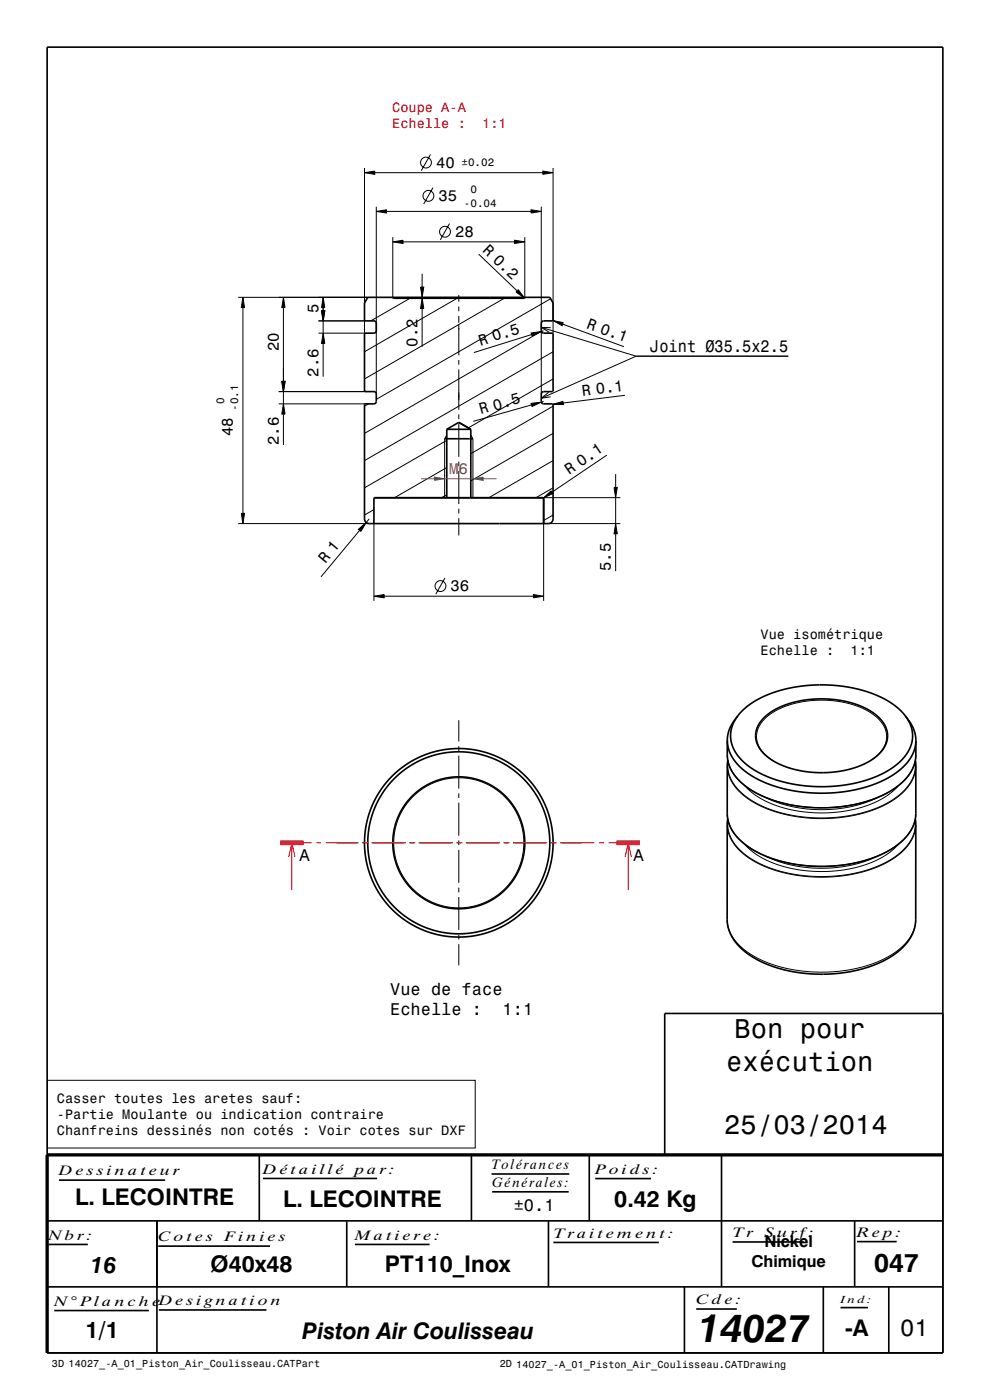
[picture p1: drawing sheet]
<svg xmlns="http://www.w3.org/2000/svg" width="210mm" height="297mm" viewBox="0 0 210 297" stroke-linecap="round" stroke-linejoin="round" font-family="sans-serif">
<g fill="none" stroke="#000" stroke-width=".21">
<path d="M77.3 36.6l2.2-.3v.7zM77.3 35.6v35.2M79.5 36.6h35.6M91.3 32.8l-1.9 3.4M91.8 39.8l-1.9 3.5M115.1 36.3l2.2 .3-2.2 .4zM117.3 35.6v35.2M79.8 44.8l2.2-.3v.7zM79.8 43.9v39.7M82 44.8h30.6M83.3 51.3l2.2-.3v.7zM83.3 50.3v12.8"/>
<path d="M85.5 51.3h23.6M89.5 58.1v2.8M95.4 47.4l-2 3.5M109.1 51l2.2 .3-2.2 .4zM111.3 50.3v12.8M112.6 44.5l2.2 .3-2.2 .4zM114.8 43.9v39.7M50.5 63.1h27.5M51.5 63.1l.4 2.1h-.7zM51.5 65.2v43.7M60.1 63.1l.4 2.1h-.7zM60.1 65.2v15.7"/>
<path d="M67.5 70.7h9.9M67.5 68.1h9.9M68.2 65.9h.7l-.4 2.2zM68.5 70.7l.4 2.1h-.7zM68.5 63.1l.4 2.1h-.7zM68.5 63.1v2.8M68.5 68.1v2.6M68.5 72.8v7.1M87 63.3l-8.3 4.8M89.2 60.9h.7l-.4 2.2zM89.5 63.3l.4 2.1h-.7zM89.5 63.1v.2"/>
<path d="M89.5 65.4v8.2M97 63.3l-19.7 11.3M97.3 62.6v1.4M97.3 65v1M97.3 67v1.5M97.3 68.9v6.5M97.3 76.4v1M97.3 78.4v8.5M107 63.3l-29.7 17.1M114.8 70.3l-37.5 21.6M116.8 63.4l-37 21.3M117.3 74.6l-40 23.1"/>
<path d="M59.1 83.1h18.3M59.1 85.7h18.3M59.8 80.9h.7l-.4 2.2zM60.1 85.7l.4 2.1h-.7zM60.1 83.1v2.6M60.1 87.8v6.6M78.2 85.7l-.9 .5M94.8 99.2l-11.1 6.4M94.8 93.4l-17.5 10.1M94.8 92.3l-.5 .8v12.5M97.3 87.9v1M97.3 89.9v7"/>
<path d="M97.3 97.9v1M97.3 99.9v7M99.9 92.3l.4 .8v12.5M117.3 97.7l-13.6 7.9M117.3 91.9l-17.4 10.1M117.3 86.2l-17.4 10M117.3 80.4l-18 10.4M50.5 111.1h27.8M51.2 108.9h.7l-.4 2.2zM76 112.3l1.7-1.5-1.1 1.9zM76.3 112.5l-8.2 9.9M78.3 110.1l-.6 .7"/>
<path d="M79.3 108.1l-2 1.2M79.3 111.1v16.4M79.3 105.7h36M94.8 105l-1.1 .6M97.3 107.9v1M97.3 109.9v3.7M115.2 105.6h16.4M115.3 111.1v16.4M116.3 111.1h15.3M117.3 109.3l-2 1.1M117.3 103.5l-3.6 2.1M130.2 103.4h.7l-.3 2.2z"/>
<path d="M130.6 111.1l.3 2.1h-.7zM130.6 100.6v2.8M130.6 105.6v5.5M130.6 113.2v8M79.3 126.5l2.2-.4v.7zM81.5 126.5h31.6M94.4 122.6l-2 3.5M113.1 126.1l2.2 .4-2.2 .3zM97.3 152.8v4.5M97.3 158.3v1M71.3 178.8h4.5M76.8 178.8h1"/>
<path d="M78.8 178.8h7M86.8 178.8h1M88.8 178.8h7M96.8 178.8h1M97.3 160.3v7M97.3 168.3v1M97.3 170.3v7M97.3 178.3v1M98.8 178.8h7M106.8 178.8h1M108.8 178.8h7M116.8 178.8h1"/>
<path d="M118.8 178.8h4.5M154.3 174.9l.4 2.2 1 2 1.8 1.9 2.5 1.7 2.8 1.4 3.5 1.1 3.8 .7 3.7 .2 4-.2 3.9-.6 3.5-1 3.1-1.4 2.6-1.7 1.8-2 1.2-2.1 .4-2.2M154.3 172.6l.3 2.1 1 2 1.9 2 2.5 1.7 2.8 1.4 3.5 1 3.8 .7 3.7 .3 4-.2 3.9-.6 3.5-1 2.9-1.3 2.6-1.7 1.9-2 1.2-2.1 .5-2.3M154.3 160.1l.3 2.1 1.1 2 1.6 1.9 2.7 1.9 3 1.4 3.6 1.1 3.3 .6 4.2 .2 4-.2 3.6-.5 3.7-1.2 2.9-1.3 2.6-1.7 1.9-2 1.1-2.1 .4-2.1M154.3 162.5l.4 2.2 1.1 2 1.7 1.8 2.5 1.8 3 1.4 3.6 1.1 3.8 .6 3.7 .3 4-.2 3.8-.7 3.5-1 2.9-1.4 2.6-1.7 1.9-1.9 1.1-2.2 .4-2.1M154.4 174l.1 2.2 1 2.3 1.7 2 2.6 1.9 3 1.5 3.4 1.1 3.6 .7 4.2 .3 4-.2 4.3-.8 3.4-1.1 3.1-1.4 2.4-1.8 1.7-2 .7-1.2 .4-1.3 .1-2.2M154.4 161.5l.1 2.1 .3 1.1 .6 1.3 1.7 2 2.3 1.8 3 1.5 3.6 1.2 4 .8 4.3 .2 3.7-.2 4.1-.7 3.5-1 3.2-1.6 2.4-1.7 1.8-2.2 .6-1.1 .4-1.2 .1-2.2M158 179.1l1.2 1.2 1.5 1.1 1.8 1 1.9 .9 2.5 .7 2.3 .5 4.9 .4 2.8-.1 2.4-.3 2.4-.5 2.4-.7 2-.9 1.7-1 1.5-1.1 1.3-1.2M158 166.7l1.3 1.3 1.6 1.1 1.9 1.1 1.9 .7 4.3 1.1 4.9 .5 4.9-.4 2.4-.4 2.5-.7 2.2-.9 1.9-1.1 1.5-1.1 1.3-1.2M162.7 169.3l2.6 1.1 2.7 .7 3.1 .5 3.2 .2 3.3-.2 3.1-.5 2.9-.8 2.3-1M164 161.4l-2.1-1.7-.8-1.1-.4-1.1-.2-1.1 .1-1.1 .4-1.1 .6-1 1-1 1.1-.9 3-1.5 3.6-.9 3.7-.4 4.2 .4 3.6 .9 2.9 1.4 1 .8 1.1 1.1 .8 1.1 .3 1 .2 1.1-.2 1.1-.5 1.2-.7 1.1-2.1 1.7M97.3 180.3v7"/>
<path d="M97.3 188.3v1M97.3 190.3v7M97.3 198.3v1M154.2 195l.4 2.3 1.1 2 1.8 1.8 2.4 1.8 3.1 1.4 3.5 1.1 3.8 .6 3.8 .2 3.9-.2 3.9-.6 3.5-1.1 2.9-1.3 2.5-1.7 1.9-2 1.2-2.1 .3-2.1M162.7 181.7l2.4 1 2.9 .8 2.8 .5 3.3 .2 3-.1 3.3-.5 3-.8 2.5-1.1M97.3 200.3v4.5M10.1 229.2h90.7v14.3h-90.7z"/>
<circle cx="90.4" cy="34.5" r="1.15"/>
<circle cx="90.9" cy="41.5" r="1.15"/>
<circle cx="94.4" cy="49.2" r="1.15"/>
<circle cx="93.4" cy="124.3" r="1.15"/>
<circle cx="97.3" cy="178.8" r="13.8"/>
</g>
<g fill="none" stroke="#000" stroke-width=".35">
<path d="M10 10h190v277h-190zM78 63.1h38.6l.7 1.2v3.7l-2.2 .1-.3 .4v1.7l.2 .4 .3 .1 2 .1v12.2l-2.2 .1-.3 .4v1.7l.2 .4 .3 .1 2 .1v24.3l-.3 .7-.7 .3h-38l-.7-.3-.3-.7v-24.3l2-.1 .4-.2 .1-.3v-1.6l-.2-.4-2.3-.2v-12.2l2-.1 .4-.2 .1-.3v-1.6l-.2-.4-2.3-.2v-3.7zM83.3 63.1l.2 .2h27.6l.2-.2M94.3 93.1h6M94.8 91.1v14.5M94.8 91.1l2.5-1.5 2.6 1.5M94.8 91.1h5.1M99.9 91.1v14.5M79.3 111.1l.1-5.5h35.8l.1 5.5M154.3 157.1l.3 2.1 1.2 2.1 1.7 1.9 2.5 1.7 3.3 1.5 3.3 1 3.5 .6 4 .3 4-.2 3.3-.6 3.6-1 3.1-1.3 2.6-1.7 2-2 1.1-2 .4-1.2 .1-1.2M154.3 157.1v3a8.6 8.6 0 0 0 4.4 7.1 29.9 29.9 0 0 0 19.8 3.9 22.8 22.8 0 0 0 13.4-5.6 7.8 7.8 0 0 0 2.4-5.3v-3.1M156.5 151.9l-.8 1.2-.5 1.2-.2 1.2v1.4l.4 1.4 .6 1.2 .8 1.2 1.2 1.2 2.9 2 3.8 1.6 4.3 1 5.2 .4 4.7-.3 4.4-1 4.1-1.6 2.9-1.9 1.2-1.1 1-1.3 .6-1.3 .4-1.4 .1-1.2-.3-1.4-.5-1.3-.7-1.2"/>
<path d="M156.5 151.9l1.4-1.6 1.5-1.1 2.1-1.2 2.4-1 2.4-.8 2.8-.5 3-.3 2.5-.1 5.2 .4 2.6 .6 2.6 .8 2.3 1 1.8 1.1 1.6 1.2 1.4 1.5M156.5 151.9l-1.7 2.5-.4 1.4-.1 1.3M162.1 152.2l1.3-1 1.5-.9 2.2-.9 2-.6 4.4-.5h2.5l2.5 .3 2 .5 2 .6 1.9 1 1.5 1 1.2 1.3 .7 1.2 .4 1.3v1.2l-.5 1.7-1.3 1.7-1.8 1.3-2.5 1.2-2.6 .8-2.9 .4-3.1 .1-3.2-.3-2.7-.6-2.7-1.1-2.1-1.4-1.6-1.6-.8-1.7-.1-1.7 .5-1.6zM192.1 151.9l1 1.4 .6 1.2 .4 1.2 .2 1.4M154.4 173.6l-.1 1.3-.1 20.1a9.2 9.2 0 0 0 4.6 7.5 29.4 29.4 0 0 0 19.2 4 23.1 23.1 0 0 0 13.6-5.6 8.3 8.3 0 0 0 2.6-5.8v-21.2M154.4 161.2l-.1 1.3v10.1a8.3 8.3 0 0 0 3.5 6.4 27.1 27.1 0 0 0 16.9 4.8 26.8 26.8 0 0 0 16-4.8 8.5 8.5 0 0 0 3.6-6.4l-.1-11.2M200 215h-59v30M10 259h190M33.3 259v28M55 245v13.9M73.6 259.1v13.9M100 245v13.9"/>
<path d="M116.3 259.1v13.9M125 244.9v14M153 245v28M181.3 259v14M10 273h190M145.2 273v14M174.6 273v14M188.5 273v14"/>
<circle cx="97.3" cy="178.8" r="19.3"/>
<circle cx="97.3" cy="178.8" r="14"/>
<circle cx="97.3" cy="178.8" r="20"/>
</g>
<path d="M200 245h-190v42" fill="none" stroke="#000" stroke-width=".7" stroke-linecap="butt"/>
<path d="M59.4 178.8h5M130.8 178.8h5" fill="none" stroke="#f00" stroke-width="1" stroke-linecap="butt"/>
<g fill="none" stroke="#f00" stroke-width=".21">
<path d="M61.9 178.8v10M64.4 178.8h1.7M67.1 178.8h1M69.1 178.8h7M77.1 178.8h1M79.1 178.8h7M87.1 178.8h1M89.1 178.8h7M97.1 178.8h1M99.1 178.8h7M107.1 178.8h1M109.1 178.8h7"/>
<path d="M117.1 178.8h1M119.1 178.8h7M127.1 178.8h1M129.1 178.8h1.7M133.3 178.8v10M61.2 181.8l.7-3 .7 3M132.6 181.8l.7-3 .6 3"/>
</g>
<g fill="#000">
<path d="M77.3 36.6l2.2-.3v.7z" fill-rule="evenodd"/>
<path d="M115.1 36.3l2.2 .3-2.2 .4z" fill-rule="evenodd"/>
<path d="M79.8 44.8l2.2-.3v.7z" fill-rule="evenodd"/>
<path d="M83.3 51.3l2.2-.3v.7z" fill-rule="evenodd"/>
<path d="M109.1 51l2.2 .3-2.2 .4z" fill-rule="evenodd"/>
<path d="M112.6 44.5l2.2 .3-2.2 .4z" fill-rule="evenodd"/>
<path d="M51.5 63.1l.4 2.1h-.7z" fill-rule="evenodd"/>
<path d="M60.1 63.1l.4 2.1h-.7z" fill-rule="evenodd"/>
<path d="M68.2 65.9h.7l-.4 2.2z" fill-rule="evenodd"/>
<path d="M68.2 65.9h.7l-.4 2.2z" fill-rule="evenodd"/>
<path d="M68.5 70.7l.4 2.1h-.7z" fill-rule="evenodd"/>
<path d="M68.5 63.1l.4 2.1h-.7z" fill-rule="evenodd"/>
<path d="M89.2 60.9h.7l-.4 2.2z" fill-rule="evenodd"/>
<path d="M89.5 63.3l.4 2.1h-.7z" fill-rule="evenodd"/>
<path d="M59.8 80.9h.7l-.4 2.2z" fill-rule="evenodd"/>
<path d="M59.8 80.9h.7l-.4 2.2z" fill-rule="evenodd"/>
<path d="M60.1 85.7l.4 2.1h-.7z" fill-rule="evenodd"/>
<path d="M51.2 108.9h.7l-.4 2.2z" fill-rule="evenodd"/>
<path d="M76 112.3l1.7-1.5-1.1 1.9z" fill-rule="evenodd"/>
<path d="M130.2 103.4h.7l-.3 2.2z" fill-rule="evenodd"/>
<path d="M130.6 111.1l.3 2.1h-.7z" fill-rule="evenodd"/>
<path d="M79.3 126.5l2.2-.4v.7z" fill-rule="evenodd"/>
<path d="M113.1 126.1l2.2 .4-2.2 .3z" fill-rule="evenodd"/>
</g>
<g fill="#800080">
<path d="M100.3 101.6l2.2-.4v.7z" fill-rule="evenodd"/>
<path d="M92.1 101.2l2.2 .4-2.2 .3z" fill-rule="evenodd"/>
</g>
<path d="M89.3 101.6h2.8M92.1 101.2l2.2 .4-2.2 .3zM94.3 101.6h6M100.3 101.6l2.2-.4v.7zM102.5 101.6h2.8" fill="none" stroke="#800080" stroke-width=".21"/>
<g fill="#000">
<path d="M109.9 61.5l1.4 1.7-1.8-1.2z" fill-rule="evenodd"/>
<path d="M112.7 70.6l2.1-.3-1.9 1z" fill-rule="evenodd"/>
<path d="M117.3 68l2.2 .4-.3 .7z" fill-rule="evenodd"/>
<path d="M112.7 85.6l2.1-.3-2 .9z" fill-rule="evenodd"/>
<path d="M117.3 85.8l2.1-.6 .1 .6z" fill-rule="evenodd"/>
<path d="M115.3 105.6l1.6-1.5 .4 .6z" fill-rule="evenodd"/>
</g>
<g fill="none" stroke="#000" stroke-width=".21">
<path d="M101.6 53.9l8.1 7.8M109.9 61.5l1.4 1.7-1.8-1.2zM112.7 70.6l2.1-.3-1.9 1zM112.8 71l-12.3 3.8M114.8 69.5l20.1 6.1h32.3h-32.3l-20.1 8.9M115.3 70.2l-.5 .1M116.8 69.5h-2l1.7 1M117.2 68h.1M117.3 68l2.2 .4-.3 .7zM119.4 68.8l13 4.8M112.7 85.6l2.1-.3-2 .9zM112.7 85.9l-12.3 3.5"/>
<path d="M115.3 85.2l-.5 .1M116.4 83.2l-1.6 1.3 2-.3M117.3 85.8l2.1-.6 .1 .6zM117.3 85.8h-.1M128.7 96.5l-11.6 7.9M132.6 83.9l-13.1 1.6M115.3 105.6l1.6-1.5 .4 .6zM115.3 105.6l-.1 .1"/>
</g>
<g fill="none" stroke="#000" stroke-width=".35">
<path d="M12.5 250.4h22.5M55.8 250h24.2M104.3 249.1h16.5M104.4 252.8h16.2M126.3 250h11.8M10.3 264h8.3M11.5 278h20.1M33.6 264.4h23.7M33.7 277.9h22.8M75.3 264h15.8M117.4 263.6h22.3M147.7 277.7h8.6"/>
<path d="M155.4 263.5h15.1M178.3 277.4h5.8M181.8 263.4h8.4"/>
</g>
<text font-size="8.3" x="148.1" y="284.7">14027</text>
<g font-size="5.8">
<text x="155.8" y="220.2">Bon pour</text>
<text x="154.1" y="227.1">exécution</text>
<text x="153.6" y="240.6">25/03/2014</text>
</g>
<text font-size="5.6" x="185.5" y="269.9">047</text>
<text font-size="5" x="190.9" y="283.3">01</text>
<g font-size="4.9">
<text x="16" y="255.6">L. LECOINTRE</text>
<text x="60" y="256">L. LECOINTRE</text>
<text x="130.3" y="256">0.42 Kg</text>
<text x="44.7" y="269.7">Ø40x48</text>
<text x="81.6" y="269.7">PT110_Inox</text>
<text x="19.2" y="270">16</text>
<text x="18.2" y="283.9">1/1</text>
<text x="64.1" y="284">Piston Air Coulisseau</text>
<text x="179.3" y="283.4">-A</text>
</g>
<g font-size="3.6">
<text x="137.9" y="74.7">Joint Ø35.5x2.5</text>
<text x="63.5" y="182.7">A</text>
<text x="134.4" y="182.7">A</text>
<text x="82.8" y="211">Vue de face</text>
<text x="82.8" y="215.3">Echelle :</text>
<text x="106.6" y="215.3">1:1</text>
<text x="109" y="257">±0.1</text>
</g>
<g font-size="3.5">
<text x="159.4" y="268.7">Chimique</text>
<text x="162.1" y="264.5">Nickel</text>
</g>
<g font-size="3.3">
<text x="92.5" y="35.6">40</text>
<text x="93" y="42.7">35</text>
<text x="96.5" y="50.3">28</text>
<text x="102.2" y="53.2" transform="rotate(44 102.2 53.2)">R 0.2</text>
<text x="67.5" y="66.4" transform="rotate(-90 67.5 66.4)">5</text>
<text x="124.3" y="69.5" transform="rotate(20 124.3 69.5)">R 0.1</text>
<text x="59.1" y="74.5" transform="rotate(-90 59.1 74.5)">20</text>
<text x="88.5" y="73.6" transform="rotate(-90 88.5 73.6)">0.2</text>
<text x="101.9" y="73.3" transform="rotate(-18 101.9 73.3)">R 0.5</text>
<text x="67.5" y="79.9" transform="rotate(-90 67.5 79.9)">2.6</text>
<text x="123.5" y="84" transform="rotate(-7 123.5 84)">R 0.1</text>
<text x="102" y="87.9" transform="rotate(-16 102 87.9)">R 0.5</text>
<text x="49.4" y="92.5" transform="rotate(-90 49.4 92.5)">48</text>
<text x="59.1" y="94.4" transform="rotate(-90 59.1 94.4)">2.6</text>
<text x="120.7" y="100.7" transform="rotate(-34 120.7 100.7)">R 0.1</text>
<text x="69.1" y="119.6" transform="rotate(-50 69.1 119.6)">R 1</text>
<text x="95.6" y="125.5">36</text>
<text x="129.6" y="121.2" transform="rotate(-90 129.6 121.2)">5.5</text>
</g>
<text font-size="3.3" fill="#800080" x="95.3" y="100.6">M6</text>
<g font-size="2.9" fill="#f00">
<text x="83.2" y="23.8">Coupe A-A</text>
<text x="83.2" y="27.2">Echelle :</text>
<text x="102.3" y="27.2">1:1</text>
</g>
<g font-size="2.9">
<text x="161.3" y="135.6">Vue isométrique</text>
<text x="161.3" y="139">Echelle :</text>
<text x="180.4" y="139">1:1</text>
<text x="12.1" y="234">Casser toutes les aretes sauf:</text>
<text x="12.1" y="237.4">-Partie Moulante ou indication contraire</text>
<text x="12.1" y="240.9">Chanfreins dessinés non cotés : Voir cotes sur DXF</text>
<text x="12.5" y="249.4">D e s s i n a t e u r</text>
<text x="55.8" y="249">D é t a i l l é</text>
<text x="75.3" y="249">pa r :</text>
<text x="104.3" y="248.1">Tolérances</text>
<text x="104.4" y="251.8">Générales:</text>
<text x="126.3" y="249">Po i d s :</text>
<text x="10.3" y="263">Nb r :</text>
<text x="33.6" y="263.4">C o t e s</text>
<text x="47.6" y="263.4">Fi n i e s</text>
<text x="75.3" y="263">Ma t i e r e :</text>
<text x="117.4" y="262.6">Tr a i t e m e n t :</text>
<text x="155.4" y="262.5">Tr</text>
<text x="162.2" y="262.5">S u r f:</text>
<text x="181.8" y="262.4">R e p:</text>
<text x="11.5" y="277">N° Pl a n c h e</text>
<text x="33.7" y="276.9">D e s i gn a t i o n</text>
<text x="147.7" y="276.7">C d e :</text>
</g>
<g font-size="2.3">
<text x="97.9" y="35.3">±0.02</text>
<text x="99.8" y="40.9">0</text>
<text x="98.4" y="43.9">-0.04</text>
<text x="47.5" y="85.8" transform="rotate(-90 47.5 85.8)">0</text>
<text x="50.5" y="87.2" transform="rotate(-90 50.5 87.2)">-0.1</text>
</g>
<g font-size="2.2">
<text x="178.3" y="276.4">In d :</text>
<text x="11" y="290.1">3D 14027_-A_01_Piston_Air_Coulisseau.CATPart</text>
<text x="106" y="290.1">2D 14027_-A_01_Piston_Air_Coulisseau.CATDrawing</text>
</g>
</svg>
